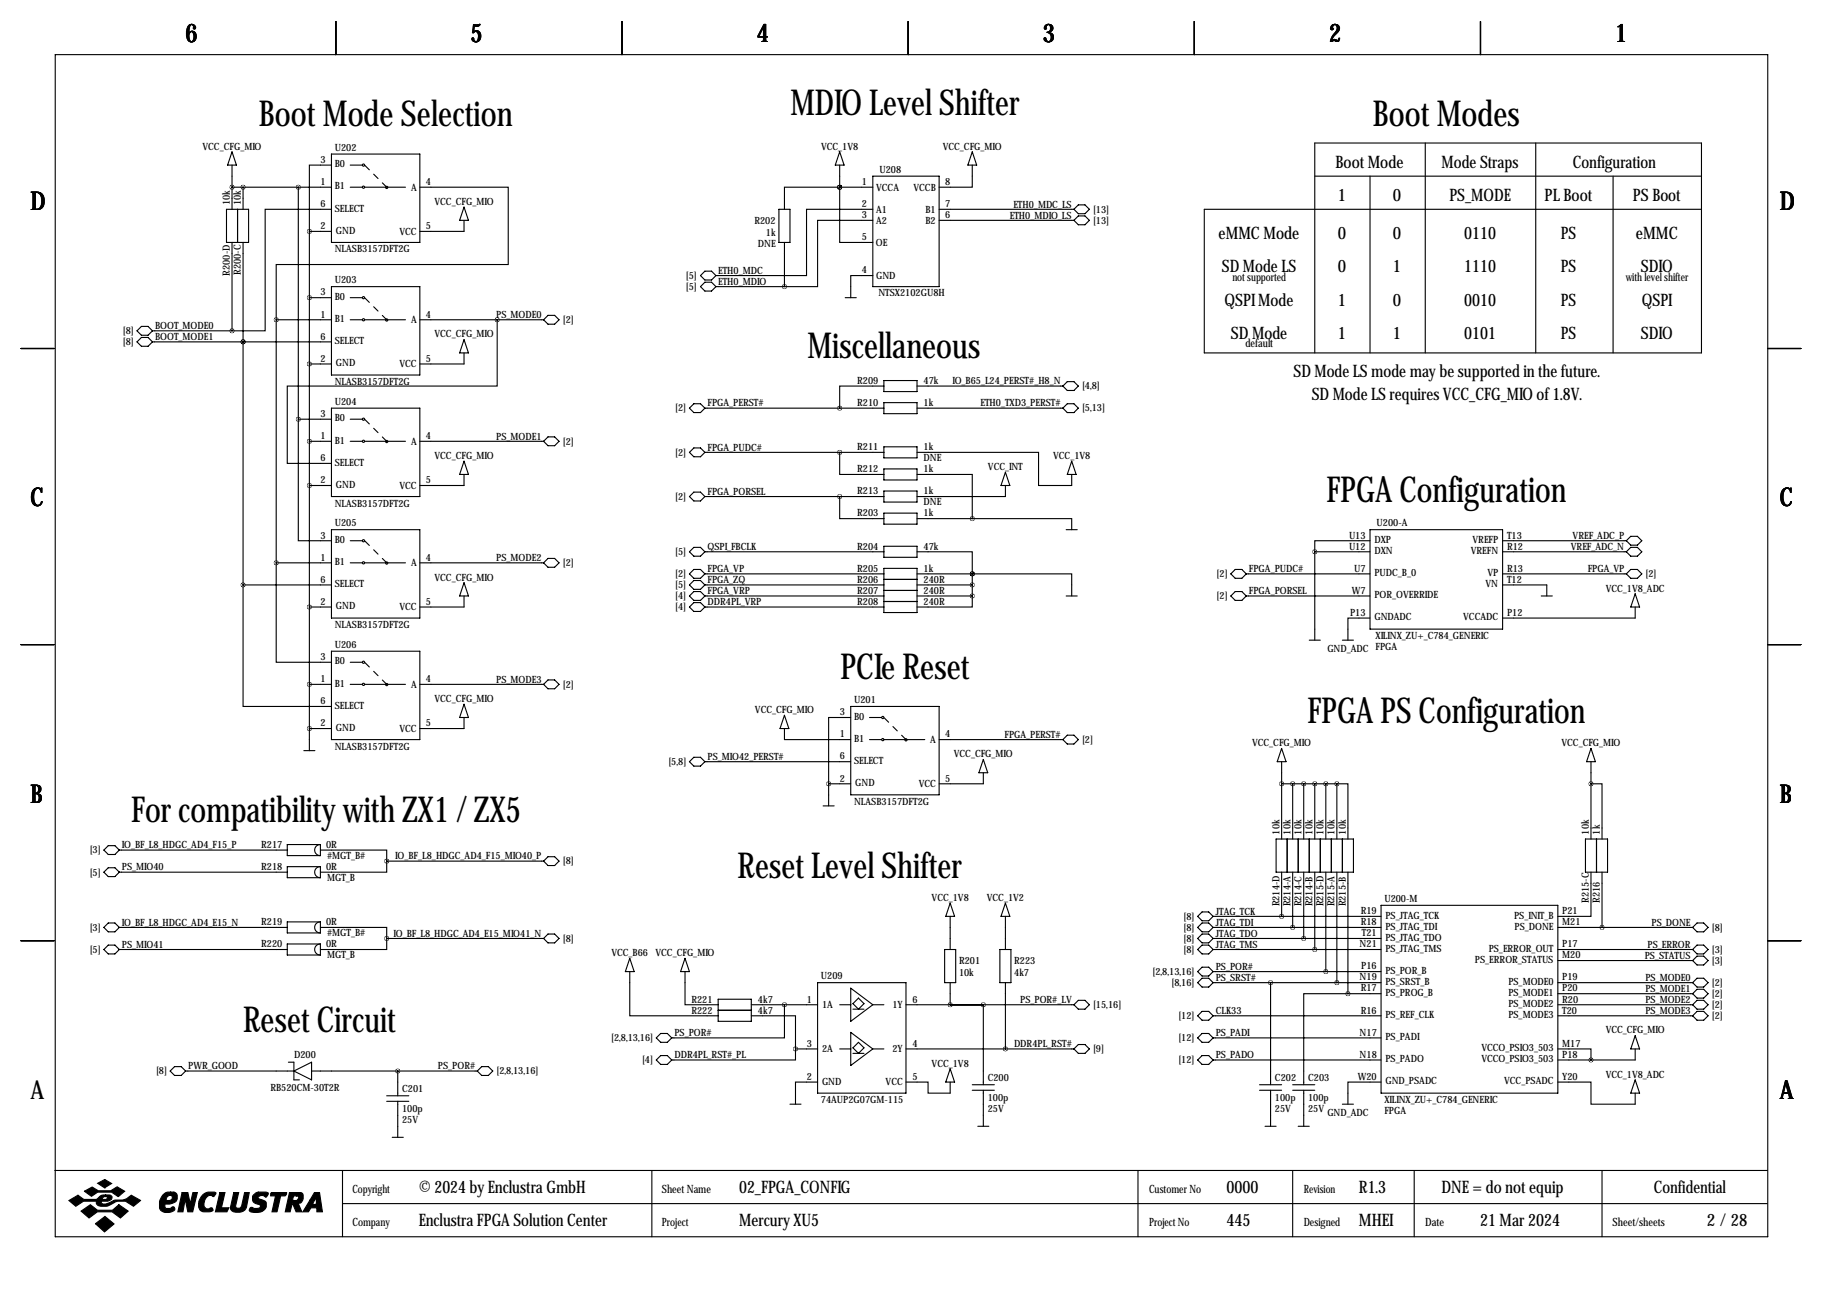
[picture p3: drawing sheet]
<svg xmlns="http://www.w3.org/2000/svg" width="419mm" height="297mm" viewBox="0 0 419 297" stroke-linecap="round" stroke-linejoin="round" font-family="sans-serif">
<g fill="none" stroke="#000" stroke-width=".25">
<path d="M12.7 12.6h393.7v271.7h-393.7zM77.2 4.9v7.7M143 4.9v7.7M208.8 4.9v7.7M274.6 4.9v7.7M340.4 4.9v7.7M53.3 34.9l1.1 3.1h-2.1zM53.3 38v10.1M76.2 38h-5.1v15.2M76.2 35.4h20.3v20.3h-20.3zM80.5 38h2.8M193 34.9l1.1 3.1h-2.1z"/>
<path d="M193 38v5M223.5 38v5h-7.6M223.5 34.9l1 3.1h-2zM327.7 32.9v48.2M353.1 32.9v48.2M52.1 48.1h5v7.6h-5zM53.3 43h22.9M53.3 55.7v20.4M54.6 48.1v7.6M55.9 43v5.1M55.9 55.7v78.8M68.6 43v53.4"/>
<path d="M71.1 53.2h5.1M71.1 53.2v119.4M76.2 48.1h-15.2v28h-7.7M80.5 43h2.8M83.8 43h9.4M96.5 43h20.3v17.8h-53.3v12.7M106.7 50.7v2.5h-10.2M106.7 47.6l1 3.1h-2zM179.1 48.1h2.5v7.6h-2.5zM180.3 55.7v10.2M193 43v12.7h7.7M193 43h-12.7v5.1"/>
<path d="M193 43h.1M193 43h7.7M200.7 50.7h-12.7v15.2h-7.7M200.7 48.1h-15.3v15.3h-20.8M200.7 40.5h15.2v25.4h-15.2zM215.9 48.1h31M215.9 50.7h31M247.9 49.6h1.5l1 1.1-1 1h-1.5l-1-1zM247.9 47.1h1.5l1 1-1 1h-1.5l-1-1zM302.3 40.5h88.9M315 40.5v40.6M370.8 40.5v40.6"/>
<path d="M391.2 48.1h-114.3v33h114.3v-48.2h-88.9v48.2M31.5 76.1l1-1.1h1.5l1.1 1.1-1.1 1h-1.5zM31.5 78.6l1-1h1.5l1.1 1-1.1 1h-1.5zM35.1 78.6h41.1M35.1 76.1h18.2M55.9 78.6h.1M63.5 73.5h12.7M63.5 73.5v55.9M71.1 68.4h5.1M76.2 65.9h20.3v20.3h-20.3zM80.5 73.5h2.8M80.5 68.4h2.8"/>
<path d="M83.8 73.5h9.4M96.5 73.5h28.5M106.7 78.1l1 3h-2zM114.3 73.5v15.3h-48.3v17.7h10.2M126 72.5h1.5l1 1-1 1h-1.5l-1-1zM162.1 62.3h1.5l1 1.1-1 1h-1.5l-1.1-1zM162.1 64.9h1.5l1 1-1 1h-1.5l-1.1-1zM164.6 65.9h15.7M194.3 68.4h2.5M200.7 63.4h-5.1v5M4.8 80.1h7.6M68.6 96.4v27.9h7.6"/>
<path d="M68.6 96.4h7.6M71.1 83.7h5.1M76.2 93.8h20.3v20.4h-20.3zM80.5 96.4h2.8M106.7 81.1v2.6h-10.2M158.5 93.8l1-1h1.5l1.1 1-1.1 1.1h-1.5zM162.1 93.8h41.1M203.2 88.8h-10.2v5M203.2 87.5h7.6v2.5h-7.6zM203.2 92.6h7.6v2.5h-7.6zM210.8 93.8h33.5M210.8 88.8h33.5"/>
<path d="M245.4 92.8h1.5l1 1-1 1.1h-1.5l-1.1-1.1zM245.4 87.7h1.5l1 1.1-1 1h-1.5l-1.1-1zM406.4 80.1h7.6M71.1 101.5h5.1M71.1 111.6h5.1M80.5 101.5h2.8M83.8 101.5h9.4M96.5 101.5h28.5M106.7 109.1v2.5h-10.2M106.7 106l1 3.1h-2zM126 100.4h1.5l1 1.1-1 1h-1.5l-1-1zM158.5 114.2l1-1.1h1.5l1.1 1.1-1.1 1h-1.5z"/>
<path d="M159.5 103h1.5l1.1 1-1.1 1h-1.5l-1-1zM162.1 114.2h41.1M162.1 104h41.1M193 104v5.1h10.2M193 114.2v5h10.2M203.2 102.7h7.6v2.6h-7.6zM203.2 107.8h7.6v2.5h-7.6zM203.2 112.9h7.6v2.5h-7.6zM203.2 118h7.6v2.5h-7.6zM210.8 109.1h12.7v10.1M210.8 104h28v7.6h7.6v-2.5M210.8 119.2h35.6v2.6"/>
<path d="M231.1 111.6v2.6h-20.3M231.1 108.6l1.1 3h-2.1zM246.4 106l1 3.1h-2zM55.9 134.5v27.9h20.3M55.9 134.5h20.3M63.5 129.4v22.9h12.7M63.5 129.4h12.7M71.1 139.6h5.1M76.2 121.8h20.3v20.3h-20.3zM80.5 129.4h2.8M80.5 124.3h2.8M83.8 129.4h9.4"/>
<path d="M96.5 129.4h28.5M106.7 137v2.6h-10.2M106.7 134l1 3h-2zM125 129.4l1-1h1.5l1 1-1 1h-1.5zM158.5 131.9l1-1h1.5l1.1 1-1.1 1.1h-1.5zM158.5 137l1-1h1.5l1.1 1-1.1 1h-1.5zM158.5 126.9l1-1.1h1.5l1.1 1.1-1.1 1h-1.5zM158.5 134.5l1-1h1.5l1.1 1-1.1 1h-1.5zM158.5 139.6l1-1.1h1.5l1.1 1.1-1.1 1h-1.5zM162.1 134.5h41.1M162.1 139.6h41.1M162.1 137h41.1"/>
<path d="M162.1 131.9h41.1M162.1 126.9h41.1M203.2 125.6h7.6v2.5h-7.6zM203.2 130.7h7.6v10.1h-7.6zM203.2 135.7h7.6M203.2 138.3h7.6M203.2 133.2h7.6M210.8 126.9h12.7v5M210.8 134.5h12.7M210.8 137h12.7M210.8 131.9h12.7M223.5 131.9h22.9v5.1"/>
<path d="M223.5 131.9h.1M223.5 137v2.6h-12.7M223.5 131.9v5.1M245.1 121.8h2.5M245.1 137h2.5M283 131.9l1-1h1.5l1 1-1 1.1h-1.5zM283 137l1-1h1.5l1 1-1 1h-1.5zM286.5 137h28.5M286.5 131.9h28.5M302.3 126.9v20.3M302.3 126.9h12.7M315 124.3h-12.7v2.6"/>
<path d="M315 121.8h30.4v22.8h-30.4zM345.4 124.3h28.5M345.4 134.5h10.2v2.5M345.4 131.9h28.5M345.4 126.9h28.5M354.3 137h2.6M373.9 131.9l1-1h1.5l1 1-1 1.1h-1.5zM374.9 123.3h1.5l1 1-1 1h-1.5l-1-1zM374.9 125.8h1.5l1 1.1-1 1h-1.5l-1-1zM375.9 139.6v2.5h-30.5M375.9 136.5l1 3.1h-2zM4.8 148.2h7.6"/>
<path d="M71.1 157.3h5.1M76.2 149.7h20.3v20.3h-20.3zM80.5 157.3h2.8M80.5 152.3h2.8M83.8 157.3h9.4M96.5 157.3h28.5M126 156.3h1.5l1 1-1 1.1h-1.5l-1-1.1zM301 147.2h2.5M308.6 147.2h2.5M315 142.1h-5.1v5.1M406.4 148.2h7.6M69.8 172.6h2.6"/>
<path d="M71.1 167.5h5.1M106.7 165v2.5h-10.2M106.7 161.9l1 3.1h-2zM158.5 175.1l1-1h1.5l1.1 1-1.1 1h-1.5zM162.1 175.1h33.5M180.3 167.5v2.5h15.3M180.3 164.5l1.1 3h-2.1zM195.6 165h-5.1v15.2M195.6 162.4h20.3v20.3h-20.3zM199.9 170h2.8M199.9 165h2.8M203.2 170h9.4"/>
<path d="M215.9 170h28.4M226.1 177.7v2.5h-10.2M226.1 174.6l1 3.1h-2.1zM245.4 169h1.5l1 1-1 1.1h-1.5l-1.1-1.1zM294.6 175.1v17.8M294.6 172.1l1.1 3h-2.1zM365.8 175.1v17.8M365.8 172.1l1 3h-2.1zM24.9 199.5h1.5l1 1-1 1h-1.5l-1-1zM24.9 194.4h1.5l1 1-1 1.1h-1.5l-1-1.1zM27.4 195.4h38.6M73.7 199.2a1.27 1.27 0 0 0-1.4 1.3 1.27 1.27 0 0 0 1.4 1.3"/>
<path d="M73.7 194.2a1.27 1.27 0 0 0-1.4 1.2 1.27 1.27 0 0 0 1.4 1.3M73.7 195.4h15.2v2.6M73.7 194.2h-7.7v2.5h7.7M73.7 199.2h-7.7v2.6h7.7M73.7 194.2v2.5M73.7 199.2v2.6M88.9 198v2.5h-15.2M88.9 198h36.1M126 197h1.5l1 1-1 1h-1.5l-1-1zM189.2 185.3h2.6M190.5 180.2h5.1M190.5 180.2v5.1"/>
<path d="M293.4 192.9h17.7v7.6h-17.7zM294.6 180.2h12.7M295.9 192.9v7.6M297.2 180.2v12.7M298.4 192.9v7.6M299.7 180.2v12.7M301 192.9v7.6M302.3 180.2v12.7M303.5 192.9v7.6M304.8 180.2v12.7M306.1 192.9v7.6M307.3 180.2h2.6v12.7"/>
<path d="M307.3 180.2v12.7M308.6 192.9v7.6M364.5 192.9h5.1v7.6h-5.1zM365.8 180.2h2.5v12.7M367 192.9v7.6M4.8 216.3h7.6M23.9 213.2l1-1h1.5l1 1-1 1h-1.5zM24.9 217.3h1.5l1 1-1 1h-1.5l-1-1zM27.4 200.5h38.6M27.4 213.2h38.6M27.4 218.3h38.6M73.7 217a1.27 1.27 0 0 0-1.4 1.3 1.27 1.27 0 0 0 1.4 1.3"/>
<path d="M73.7 211.9a1.27 1.27 0 0 0-1.4 1.3 1.27 1.27 0 0 0 1.4 1.3M73.7 213.2h15.2v2.6M73.7 211.9h-7.7v2.6h7.7M73.7 217h-7.7v2.6h7.7M73.7 211.9v2.6M73.7 217v2.6M88.9 215.8v2.5h-15.2M88.9 215.8h36.1M125 215.8l1-1.1h1.5l1 1.1-1 1h-1.5zM217.2 218.3h2.5v7.6h-2.5zM218.4 207.6l1.1 3.1h-2.1zM218.4 210.7v7.6"/>
<path d="M229.9 218.3h2.5v7.6h-2.5zM231.1 207.6l1.1 3.1h-2.1zM231.1 210.7v7.6M275.3 210.7l1.1-1h1.5l1 1-1 1h-1.5zM275.3 213.2l1.1-1h1.5l1 1-1 1h-1.5zM275.3 215.8l1.1-1.1h1.5l1 1.1-1 1h-1.5zM275.3 218.3l1.1-1h1.5l1 1-1 1h-1.5zM278.9 210.7h38.6M278.9 213.2h38.6M278.9 215.8h38.6M278.9 218.3h38.6M294.6 200.5v10.2"/>
<path d="M297.2 200.5v12.7M299.7 200.5v15.3M302.3 200.5v17.8M304.8 200.5v22.9M307.3 200.5v25.4M309.9 200.5v28M317.5 208.1h40.6v43.2h-40.6zM358.1 213.2h31M358.1 218.3h31M365.8 200.5v10.2h-7.7M368.3 200.5v12.7M389.1 213.2l1-1h1.6l1 1-1 1h-1.6z"/>
<path d="M389.1 218.3l1-1h1.6l1 1-1 1h-1.6zM390.1 219.8h1.6l1 1-1 1.1h-1.6l-1-1.1zM406.4 216.3h7.6M144.8 223.4v10.1h20.3M144.8 220.3l1 3.1h-2zM150.9 238.6l1-1h1.5l1 1-1 1h-1.5zM157.5 223.4v7.6h7.6M157.5 220.3l1 3.1h-2zM165.1 229.7h7.6v5.1h-7.6zM165.1 232.3h7.6M172.7 233.5h10.2v7.7M172.7 231h15.3"/>
<path d="M180.3 231v7.6h-25.9M188 225.9h20.3v25.4h-20.3zM193 231h2.6M195.6 227.2l5.1 3.8-5.1 3.8zM195.6 237.3l5.1 3.9-5.1 3.8zM196.1 232h2.5M197.4 239.6l1.2 1.3-1.2 1.3-1.3-1.3zM197.4 229.5l1.2 1.2-1.2 1.3-1.3-1.3zM200.7 231h2.5M208.3 231h38.6M218.4 225.9v5.1M226.1 231v18.4"/>
<path d="M231.1 225.9v15.3M247.9 230h1.5l1 1-1 1h-1.5l-1-1zM275.3 223.4l1.1-1h1.5l1 1-1 1h-1.5zM275.3 225.9l1.1-1h1.5l1 1-1 1h-1.5zM275.3 233.5l1.1-1h1.5l1 1-1 1.1h-1.5zM275.3 238.6l1.1-1h1.5l1 1-1 1h-1.5zM278.9 223.4h38.6M278.9 225.9h38.6M278.9 233.5h38.6M278.9 238.6h38.6M292.1 225.9v23.5M309.9 228.5h-10.2v20.9"/>
<path d="M309.9 228.5h7.6M358.1 225.9h31M358.1 228.5h31M358.1 233.5h31M358.1 220.8h31M358.1 231h31M375.9 238.1l1 3.1h-2zM389.1 225.9l1-1h1.6l1 1-1 1h-1.6zM389.1 233.5l1-1h1.6l1 1-1 1.1h-1.6zM390.1 230h1.6l1 1-1 1h-1.6l-1-1zM390.1 227.4h1.6l1 1.1-1 1h-1.6l-1-1zM39.1 246.2l1-1h1.6l1 1-1 1.1h-1.6z"/>
<path d="M42.7 246.2h24.9M66.3 244.2h1.3v4.1h1.2M67.6 246.2l4-2v4.1zM71.6 246.2h38.1M88.9 251.9h5.1M88.9 253.2h5.1M91.4 246.2v5.7M91.4 253.2v8.3M110.7 245.2h1.6l1 1-1 1.1h-1.6l-1-1.1zM150.9 243.7l1-1h1.5l1 1-1 1h-1.5zM181.6 253.9h2.5M182.9 241.2v2.5h-28.5"/>
<path d="M182.9 241.2h5.1M188 248.8h-5.1v5.1M193 241.2h2.6M196.1 242.2h2.5M200.7 241.2h2.5M208.3 248.8h5.1v2.5h5v-2.5M208.3 241.2h38.6M218.4 245.7l1.1 3.1h-2.1zM223.5 249.4h5.1M223.5 250.7h5.1M224.8 258.9h2.5M226.1 250.7v8.2"/>
<path d="M247.9 240.1h1.5l1 1.1-1 1h-1.5l-1-1zM275.3 243.7l1.1-1h1.5l1 1-1 1h-1.5zM278.9 243.7h38.6M289.6 249.4h5M289.6 250.7h5M290.8 258.9h2.6M292.1 250.7v8.2M297.2 249.4h5.1M297.2 250.7h5.1M298.4 258.9h2.6M299.7 250.7v8.2M308.6 253.9h2.5"/>
<path d="M317.5 248.8h-7.6v5.1M358.1 248.8h7.7v5.1h10.1v-2.6M358.1 241.2h7.7v2.5M375.9 248.3l1 3h-2zM375.9 241.2v2.5h-17.8M12.6 269.1h393.7M78.7 269.1v15.2M78.7 276.7h327.6M90.2 261.5h2.5M149.9 269.1v15.2M261.6 269.1v15.2M297.2 269.1v15.2"/>
<path d="M325.1 269.1v15.2M368.3 269.1v15.2"/>
<circle cx="83.6" cy="38" r=".25"/>
<circle cx="83.6" cy="43" r=".25"/>
<circle cx="88.9" cy="43.1" r=".25"/>
<circle cx="83.6" cy="73.5" r=".25"/>
<circle cx="83.6" cy="68.4" r=".25"/>
<circle cx="88.9" cy="73.6" r=".25"/>
<circle cx="83.6" cy="96.4" r=".25"/>
<circle cx="83.6" cy="101.5" r=".25"/>
<circle cx="88.9" cy="101.5" r=".25"/>
<circle cx="83.6" cy="129.4" r=".25"/>
<circle cx="83.6" cy="124.3" r=".25"/>
<circle cx="88.9" cy="129.4" r=".25"/>
<circle cx="83.6" cy="157.3" r=".25"/>
<circle cx="83.6" cy="152.3" r=".25"/>
<circle cx="88.9" cy="157.4" r=".25"/>
<circle cx="202.9" cy="170" r=".25"/>
<circle cx="202.9" cy="165" r=".25"/>
<circle cx="208.3" cy="170.1" r=".25"/>
</g>
<g fill="#000" stroke="#000" stroke-width=".25">
<path d="M15.8 276l2.1-1.2 1.4 1h2.8l.3-.2a1.77 1.77 0 0 1 1.9-.9v.4l-.6 .2-.2 .5h.9l.3-.6-.4-.1v-.4h.9a.59 .59 0 0 1 .6 .7l-.2 .4-.8 .4h-1.4l-.1 .1 .1 .4a3.2 3.2 0 0 0 2.7-.7l.3-.1a4 4 0 0 0 3.8-1.1l2.1 1.2-1.6 1.3a4 4 0 0 0-5.5-.2 2.66 2.66 0 0 1-2.9-.2l-.1-.7h-3l-1.8 1.1zM19.4 273.9l1.8-1 1.4 .9h2.9l1.4-.9 1.8 1-1.5 1.2-1.5-1h-3.2l-1.5 .9zM22.5 272l1.6-.8 1.6 .9-1.6 1zM18.6 278.4l2.2-1.4 1.6 1.2h3.5l1.4-1.2 2.2 1.4-1.8 1.6-1.9-1.4h-3.4l-1.9 1.4zM37.4 274.7a1.75 1.75 0 0 1 1.8-.6v.7a.82 .82 0 0 0-.8 1.2h.6a.6 .6 0 0 0 .6-.5 .6 .6 0 0 0-.4-.7v-.7h.8l.5 .3a1.61 1.61 0 0 1 0 1.7 1.61 1.61 0 0 1-1.5 .7h-1v.9l.2 .1h.9l.7-.4 .4 .4a1.06 1.06 0 0 1-1.3 1 1.82 1.82 0 0 1-2.2-1.1 3.5 3.5 0 0 1 .7-3zM41.9 274.2h1.3l.5 2.6 .6-2.6h1.1l-1.1 4.4h-1.1l-.6-2.9-.5 2.9h-1.2zM46.7 274.6a2.78 2.78 0 0 1 2.9-.4l-.4 .9a1.32 1.32 0 0 0-2.1 .8l-.2 .8a.98 .98 0 0 0 1.1 1.2 .55 .55 0 0 1 .6-.2 .55 .55 0 0 1 .4 .6l-.7 .3-1.8-.1a1.79 1.79 0 0 1-.8-2.3zM50.5 274.2h1.2l-.8 3.5h1.7l-.4 .9h-2.7zM53.7 274.2h1.2l-.7 3.1a.73 .73 0 0 0 .7 .5 .73 .73 0 0 0 .7-.6l.6-3h1.1l-.7 3.4a2.28 2.28 0 0 1-3.6 .4v-.4zM58.3 274.7l.8-.6h2.1l.5 .2v.2l-.6 .7a.96 .96 0 0 0-1-.4 .96 .96 0 0 0-.8 .6l1.7 .8a1.71 1.71 0 0 1-.1 1.8 1.71 1.71 0 0 1-1.7 .8l-1.4-.2a.51 .51 0 0 1-.4-.7 .51 .51 0 0 1 .8-.2l1 .1a.52 .52 0 0 0 .6-.2 .52 .52 0 0 0-.2-.7 1.39 1.39 0 0 1-1.4-.6 1.39 1.39 0 0 1 .1-1.6zM62.2 274.4l.2-.2h3.5l-.1 .4-.3 .3h-1l-.8 3.7h-1.2l.8-3.7h-1.1zM66.5 274.2h1.7v.7h-.7l-.2 1.1h.9l.3-.3a.44 .44 0 0 0 .1-.5 .44 .44 0 0 0-.4-.3v-.7h1l.3 .2 .2 .3v.9a1.03 1.03 0 0 1-1.2 1l.9 2h-1.3l-.8-1.8h-.1l-.5 1.8h-1.1z"/>
<path d="M72.3 274.2h1.2l.6 4.4h-1.3v-.9h-1.3l-.6 .9h-1.3l1.7-2.7h1l-.4 .8 .2 .2h.4l.2-.2v-1.5l-.4 .7h-1zM21.9 281.3l2.2-1.6 2.1 1.7-2.2 1.8z"/>
</g>
<path d="M88.9 43l-5.1-5M88.9 73.5l-5.1-5.1M88.9 101.5l-5.1-5.1M88.9 129.4l-5.1-5.1M88.9 157.3l-5.1-5M208.3 170l-5.1-5" fill="none" stroke="#000" stroke-width=".25" stroke-dasharray="1.4 1.4"/>
<path d="M71.1 111.6a.05 .05 0 0 0 .1 0 .05 .05 0 0 0-.1 0zM55.8 43a.05 .05 0 0 0 .1 0 .05 .05 0 0 0-.1 0zM53.3 43a.05 .05 0 0 0 .1 0 .05 .05 0 0 0-.1 0zM71.1 139.6a.05 .05 0 0 0 .1 0 .05 .05 0 0 0-.1 0zM71.1 83.7a.05 .05 0 0 0 .1 0 .05 .05 0 0 0-.1 0zM55.8 78.6a.05 .05 0 0 0 .1 0 .05 .05 0 0 0-.1 0zM55.8 78.6a.05 .05 0 0 0 .1 0 .05 .05 0 0 0-.1 0zM302.2 126.9a.05 .05 0 0 0 .1 0 .05 .05 0 0 0-.1 0zM307.3 225.9a.05 .05 0 0 0 .1 0 .05 .05 0 0 0-.1 0zM309.8 228.5a.05 .05 0 0 0 .1 0 .05 .05 0 0 0-.1 0zM365.7 243.7a.05 .05 0 0 0 .1 0 .05 .05 0 0 0-.1 0zM307.3 180.2a.05 .05 0 0 0 .1 0 .05 .05 0 0 0-.1 0zM365.7 180.2a.05 .05 0 0 0 .1 0 .05 .05 0 0 0-.1 0zM193 104a.05 .05 0 0 0 .1 0 .05 .05 0 0 0-.1 0zM193 114.2a.05 .05 0 0 0 .1 0 .05 .05 0 0 0-.1 0zM223.5 119.2a.05 .05 0 0 0 .1 0 .05 .05 0 0 0-.1 0zM53.3 76.1a.05 .05 0 0 0 .1 0 .05 .05 0 0 0-.1 0zM55.8 134.5a.05 .05 0 0 0 .1 0 .05 .05 0 0 0-.1 0zM294.6 210.7a.05 .05 0 0 0 .1 0 .05 .05 0 0 0-.1 0zM297.1 213.2a.05 .05 0 0 0 .1 0 .05 .05 0 0 0-.1 0zM302.2 218.3a.05 .05 0 0 0 .1 0 .05 .05 0 0 0-.1 0zM294.6 180.2a.05 .05 0 0 0 .1 0 .05 .05 0 0 0-.1 0zM297.1 180.2a.05 .05 0 0 0 .1 0 .05 .05 0 0 0-.1 0zM302.2 180.2a.05 .05 0 0 0 .1 0 .05 .05 0 0 0-.1 0zM299.7 180.2a.05 .05 0 0 0 .1 0 .05 .05 0 0 0-.1 0zM299.7 215.8a.05 .05 0 0 0 .1 0 .05 .05 0 0 0-.1 0zM223.5 134.5a.05 .05 0 0 0 .1 0 .05 .05 0 0 0-.1 0zM223.5 131.9a.05 .05 0 0 0 .1 0 .05 .05 0 0 0-.1 0zM193 93.8a.05 .05 0 0 0 .1 0 .05 .05 0 0 0-.1 0zM71.1 167.5a.05 .05 0 0 0 .1 0 .05 .05 0 0 0-.1 0zM91.4 246.2a.05 .05 0 0 0 .1 0 .05 .05 0 0 0-.1 0zM223.5 137a.05 .05 0 0 0 .1 0 .05 .05 0 0 0-.1 0zM223.5 131.9a.05 .05 0 0 0 .1 0 .05 .05 0 0 0-.1 0zM193 43a.05 .05 0 0 0 .1 0 .05 .05 0 0 0-.1 0zM180.3 65.9a.05 .05 0 0 0 .1 0 .05 .05 0 0 0-.1 0zM193 43a.05 .05 0 0 0 .1 0 .05 .05 0 0 0-.1 0zM182.8 241.2a.05 .05 0 0 0 .1 0 .05 .05 0 0 0-.1 0zM218.4 231a.05 .05 0 0 0 .1 0 .05 .05 0 0 0-.1 0zM226 231a.05 .05 0 0 0 .1 0 .05 .05 0 0 0-.1 0zM180.3 231a.05 .05 0 0 0 .1 0 .05 .05 0 0 0-.1 0zM231.1 241.2a.05 .05 0 0 0 .1 0 .05 .05 0 0 0-.1 0zM68.5 43a.05 .05 0 0 0 .1 0 .05 .05 0 0 0-.1 0zM71.1 53.2a.05 .05 0 0 0 .1 0 .05 .05 0 0 0-.1 0zM71.1 68.4a.05 .05 0 0 0 .1 0 .05 .05 0 0 0-.1 0zM71.1 101.5a.05 .05 0 0 0 .1 0 .05 .05 0 0 0-.1 0zM71.1 157.3a.05 .05 0 0 0 .1 0 .05 .05 0 0 0-.1 0zM68.5 96.4a.05 .05 0 0 0 .1 0 .05 .05 0 0 0-.1 0z" fill="#000" stroke="#000" stroke-width="1"/>
<g font-size="8.2">
<text x="59.5" y="29.1">Boot Mode Selection</text>
<text x="181.7" y="26.5">MDIO Level Shifter</text>
<text x="315.6" y="29.1">Boot Modes</text>
<text x="185.7" y="82.4">Miscellaneous</text>
<text x="305" y="115.4">FPGA Configuration</text>
<text x="193.2" y="156.1">PCIe Reset</text>
<text x="300.6" y="166.2">FPGA PS Configuration</text>
<text x="30.1" y="189.1">For compatibility with ZX1 / ZX5</text>
<text x="169.6" y="201.8">Reset Level Shifter</text>
<text x="55.9" y="237.3">Reset Circuit</text>
</g>
<g font-size="5.9">
<text x="42.7" y="9.8">6</text>
<text x="108.2" y="9.8">5</text>
<text x="174" y="9.8">4</text>
<text x="239.8" y="9.8">3</text>
<text x="305.6" y="9.8">2</text>
<text x="371.3" y="9.8">1</text>
<text x="7" y="48.4">D</text>
<text x="409.2" y="48.4">D</text>
<text x="7" y="116.4">C</text>
<text x="409.2" y="116.4">C</text>
<text x="7" y="184.5">B</text>
<text x="409.2" y="184.5">B</text>
<text x="7" y="252.6">A</text>
<text x="409.2" y="252.6">A</text>
</g>
<g font-size="4">
<text x="307" y="38.5">Boot Mode</text>
<text x="331.4" y="38.5">Mode Straps</text>
<text x="361.6" y="38.5">Configuration</text>
<text x="307.5" y="46.1">1</text>
<text x="320.2" y="46.1">0</text>
<text x="333.2" y="46.1">PS_MODE</text>
<text x="355.1" y="46.1">PL Boot</text>
<text x="375.4" y="46.1">PS Boot</text>
<text x="280.2" y="55">eMMC Mode</text>
<text x="307.5" y="55">0</text>
<text x="320.2" y="55">0</text>
<text x="336.6" y="55">0110</text>
<text x="358.8" y="55">PS</text>
<text x="376.1" y="55">eMMC</text>
<text x="280.9" y="62.6">SD Mode LS</text>
<text x="307.5" y="62.6">0</text>
<text x="320.2" y="62.6">1</text>
<text x="336.6" y="62.6">1110</text>
<text x="358.8" y="62.6">PS</text>
<text x="377.2" y="62.6">SDIO</text>
<text x="281.5" y="70.3">QSPI Mode</text>
<text x="307.5" y="70.3">1</text>
<text x="320.2" y="70.3">0</text>
<text x="336.6" y="70.3">0010</text>
<text x="358.8" y="70.3">PS</text>
<text x="377.4" y="70.3">QSPI</text>
<text x="283" y="77.9">SD Mode</text>
<text x="307.5" y="77.9">1</text>
<text x="320.2" y="77.9">1</text>
<text x="336.6" y="77.9">0101</text>
<text x="358.8" y="77.9">PS</text>
<text x="377.2" y="77.9">SDIO</text>
<text x="297.4" y="86.8">SD Mode LS mode may be supported in the future.</text>
<text x="301.5" y="91.9">SD Mode LS requires VCC_CFG_MIO of 1.8V.</text>
<text x="96.3" y="274.2">© 2024 by Enclustra GmbH</text>
<text x="169.9" y="274.2">02_FPGA_CONFIG</text>
<text x="281.9" y="274.2">0000</text>
<text x="312.4" y="274.2">R1.3</text>
<text x="331.4" y="274.2">DNE = do not equip</text>
<text x="380.2" y="274.2">Confidential</text>
<text x="96.3" y="281.8">Enclustra FPGA Solution Center</text>
<text x="169.9" y="281.8">Mercury XU5</text>
<text x="281.9" y="281.8">445</text>
<text x="312.4" y="281.8">MHEI</text>
<text x="340.3" y="281.8">21 Mar 2024</text>
<text x="392.4" y="281.8">2 / 28</text>
</g>
<g font-size="2.6">
<text x="283.3" y="64.5">not supported</text>
<text x="373.7" y="64.5">with level shifter</text>
<text x="286.3" y="79.8">default</text>
<text x="81" y="274.2">Copyright</text>
<text x="152.1" y="274.2">Sheet Name</text>
<text x="264.2" y="274.2">Customer No</text>
<text x="299.7" y="274.2">Revision</text>
<text x="81" y="281.8">Company</text>
<text x="152.1" y="281.8">Project</text>
<text x="264.2" y="281.8">Project No</text>
<text x="299.7" y="281.8">Designed</text>
<text x="327.7" y="281.8">Date</text>
<text x="370.7" y="281.8">Sheet/sheets</text>
</g>
<g font-size="2.3">
<text x="46.6" y="34.4">VCC_CFG_MIO</text>
<text x="77" y="34.7">U202</text>
<text x="188.8" y="34.4">VCC_1V8</text>
<text x="216.7" y="34.4">VCC_CFG_MIO</text>
<text x="73.7" y="37.5">3</text>
<text x="77" y="38.5">B0</text>
<text x="202.2" y="39.7">U208</text>
<text x="52.8" y="47.1" transform="rotate(-90 52.8 47.1)">10k</text>
<text x="55.4" y="47.1" transform="rotate(-90 55.4 47.1)">10k</text>
<text x="73.7" y="42.5">1</text>
<text x="73.7" y="47.6">6</text>
<text x="77" y="43.6">B1</text>
<text x="94.5" y="43.8">A</text>
<text x="97.9" y="42.5">4</text>
<text x="99.9" y="47.1">VCC_CFG_MIO</text>
<text x="198.1" y="42.5">1</text>
<text x="198.1" y="47.6">2</text>
<text x="201.4" y="43.8">VCCA</text>
<text x="210" y="43.8">VCCB</text>
<text x="217.3" y="42.5">8</text>
<text x="217.3" y="47.6">7</text>
<text x="233" y="47.7">ETH0_MDC_LS</text>
<text x="73.7" y="52.7">2</text>
<text x="77" y="48.6">SELECT</text>
<text x="77.2" y="53.7">GND</text>
<text x="91.8" y="54">VCC</text>
<text x="97.9" y="52.7">5</text>
<text x="173.4" y="51.4">R202</text>
<text x="198.1" y="50.2">3</text>
<text x="201.4" y="48.9">A1</text>
<text x="201.4" y="51.4">A2</text>
<text x="212.8" y="49">B1</text>
<text x="212.8" y="51.5">B2</text>
<text x="217.3" y="50.2">6</text>
<text x="232.2" y="50.3">ETH0_MDIO_LS</text>
<text x="251.3" y="51.4">[13]</text>
<text x="251.3" y="48.9">[13]</text>
<text x="77" y="58">NLASB3157DFT2G</text>
<text x="174.2" y="56.8">DNE</text>
<text x="176.1" y="54.2">1k</text>
<text x="198.1" y="55.2">5</text>
<text x="201.4" y="56.6">OE</text>
<text x="52.8" y="63.4" transform="rotate(-90 52.8 63.4)">R200-D</text>
<text x="55.4" y="63.2" transform="rotate(-90 55.4 63.2)">R200-C</text>
<text x="77" y="65.1">U203</text>
<text x="157.7" y="64.1">[5]</text>
<text x="165.1" y="63">ETH0_MDC</text>
<text x="165.1" y="65.5">ETH0_MDIO</text>
<text x="198.1" y="62.9">4</text>
<text x="201.4" y="64.1">GND</text>
<text x="73.7" y="67.9">3</text>
<text x="77" y="69">B0</text>
<text x="157.7" y="66.7">[5]</text>
<text x="201.9" y="67.9">NTSX2102GU8H</text>
<text x="28.2" y="76.8">[8]</text>
<text x="35.7" y="75.7">BOOT_MODE0</text>
<text x="73.7" y="73">1</text>
<text x="77" y="74">B1</text>
<text x="94.5" y="74.3">A</text>
<text x="97.9" y="73">4</text>
<text x="99.9" y="77.6">VCC_CFG_MIO</text>
<text x="114.1" y="73.1">PS_MODE0</text>
<text x="129.4" y="74.3">[2]</text>
<text x="28.2" y="79.4">[8]</text>
<text x="35.7" y="78.2">BOOT_MODE1</text>
<text x="73.7" y="78.1">6</text>
<text x="73.7" y="83.2">2</text>
<text x="77" y="79.1">SELECT</text>
<text x="97.9" y="83.2">5</text>
<text x="77" y="88.5">NLASB3157DFT2G</text>
<text x="77.2" y="84.2">GND</text>
<text x="91.8" y="84.4">VCC</text>
<text x="197.1" y="88.3">R209</text>
<text x="212.3" y="88.3">47k</text>
<text x="218.9" y="88.4">IO_B65_L24_PERST#_H8_N</text>
<text x="248.8" y="89.5">[4,8]</text>
<text x="73.7" y="95.9">3</text>
<text x="77" y="93.1">U204</text>
<text x="155.2" y="94.6">[2]</text>
<text x="162.7" y="93.4">FPGA_PERST#</text>
<text x="197.1" y="93.3">R210</text>
<text x="212.3" y="93.3">1k</text>
<text x="225.4" y="93.4">ETH0_TXD3_PERST#</text>
<text x="248.8" y="94.6">[5,13]</text>
<text x="73.7" y="101">1</text>
<text x="77" y="96.9">B0</text>
<text x="77" y="102">B1</text>
<text x="97.9" y="101">4</text>
<text x="114.1" y="101.1">PS_MODE1</text>
<text x="73.7" y="106">6</text>
<text x="77" y="107.1">SELECT</text>
<text x="94.5" y="102.2">A</text>
<text x="99.9" y="105.5">VCC_CFG_MIO</text>
<text x="129.4" y="102.2">[2]</text>
<text x="155.2" y="104.8">[2]</text>
<text x="162.7" y="103.6">FPGA_PUDC#</text>
<text x="197.1" y="103.5">R211</text>
<text x="212.3" y="103.5">1k</text>
<text x="212.3" y="106">DNE</text>
<text x="242.1" y="105.5">VCC_1V8</text>
<text x="73.7" y="111.1">2</text>
<text x="77.2" y="112.1">GND</text>
<text x="91.8" y="112.4">VCC</text>
<text x="97.9" y="111.1">5</text>
<text x="162.7" y="113.8">FPGA_PORSEL</text>
<text x="197.1" y="113.7">R213</text>
<text x="197.1" y="108.6">R212</text>
<text x="212.3" y="113.7">1k</text>
<text x="212.3" y="108.6">1k</text>
<text x="227.1" y="108.1">VCC_INT</text>
<text x="77" y="116.5">NLASB3157DFT2G</text>
<text x="155.2" y="114.9">[2]</text>
<text x="197.1" y="118.7">R203</text>
<text x="212.3" y="118.7">1k</text>
<text x="212.3" y="116.2">DNE</text>
<text x="73.7" y="123.8">3</text>
<text x="77" y="124.8">B0</text>
<text x="77" y="121">U205</text>
<text x="310.1" y="123.8">U13</text>
<text x="316" y="124.8">DXP</text>
<text x="316.5" y="121">U200-A</text>
<text x="338.5" y="124.8">VREFP</text>
<text x="346.5" y="123.8">T13</text>
<text x="361.5" y="123.9">VREF_ADC_P</text>
<text x="73.7" y="128.9">1</text>
<text x="77" y="129.9">B1</text>
<text x="94.5" y="130.2">A</text>
<text x="97.9" y="128.9">4</text>
<text x="114.1" y="129">PS_MODE2</text>
<text x="129.4" y="130.2">[2]</text>
<text x="155.2" y="127.6">[5]</text>
<text x="162.7" y="131.5">FPGA_VP</text>
<text x="162.7" y="126.5">QSPI_FBCLK</text>
<text x="197.1" y="131.4">R205</text>
<text x="197.1" y="126.4">R204</text>
<text x="212.3" y="131.4">1k</text>
<text x="212.3" y="126.4">47k</text>
<text x="287.1" y="131.5">FPGA_PUDC#</text>
<text x="310.1" y="126.4">U12</text>
<text x="311.4" y="131.4">U7</text>
<text x="316" y="127.4">DXN</text>
<text x="338.1" y="127.4">VREFN</text>
<text x="346.5" y="126.4">R12</text>
<text x="346.5" y="131.4">R13</text>
<text x="361.1" y="126.5">VREF_ADC_N</text>
<text x="365" y="131.5">FPGA_VP</text>
<text x="73.7" y="134">6</text>
<text x="77" y="135">SELECT</text>
<text x="99.9" y="133.5">VCC_CFG_MIO</text>
<text x="155.2" y="137.8">[4]</text>
<text x="155.2" y="135.2">[5]</text>
<text x="155.2" y="132.7">[2]</text>
<text x="162.7" y="136.6">FPGA_VRP</text>
<text x="162.7" y="134.1">FPGA_ZQ</text>
<text x="197.1" y="136.5">R207</text>
<text x="197.1" y="134">R206</text>
<text x="212.3" y="136.5">240R</text>
<text x="212.3" y="134">240R</text>
<text x="279.7" y="132.7">[2]</text>
<text x="279.7" y="137.8">[2]</text>
<text x="287.1" y="136.6">FPGA_PORSEL</text>
<text x="310.8" y="136.5">W7</text>
<text x="316" y="132.5">PUDC_B_0</text>
<text x="316" y="137.5">POR_OVERRIDE</text>
<text x="341.5" y="135">VN</text>
<text x="341.9" y="132.5">VP</text>
<text x="346.5" y="134">T12</text>
<text x="369.1" y="136">VCC_1V8_ADC</text>
<text x="378.3" y="132.7">[2]</text>
<text x="73.7" y="139.1">2</text>
<text x="77.2" y="140.1">GND</text>
<text x="91.8" y="140.3">VCC</text>
<text x="97.9" y="139.1">5</text>
<text x="155.2" y="140.3">[4]</text>
<text x="162.7" y="139.2">DDR4PL_VRP</text>
<text x="197.1" y="139.1">R208</text>
<text x="212.3" y="139.1">240R</text>
<text x="310.4" y="141.6">P13</text>
<text x="316" y="142.6">GNDADC</text>
<text x="336.4" y="142.6">VCCADC</text>
<text x="346.5" y="141.6">P12</text>
<text x="77" y="144.4">NLASB3157DFT2G</text>
<text x="77" y="149">U206</text>
<text x="305.2" y="150">GND_ADC FPGA</text>
<text x="316.2" y="146.9">XILINX_ZU+_C784_GENERIC</text>
<text x="73.7" y="151.8">3</text>
<text x="77" y="152.8">B0</text>
<text x="73.7" y="156.8">1</text>
<text x="73.7" y="161.9">6</text>
<text x="77" y="157.9">B1</text>
<text x="94.5" y="158.1">A</text>
<text x="97.9" y="156.8">4</text>
<text x="99.9" y="161.4">VCC_CFG_MIO</text>
<text x="114.1" y="156.9">PS_MODE3</text>
<text x="129.4" y="158.1">[2]</text>
<text x="196.3" y="161.7">U201</text>
<text x="73.7" y="167">2</text>
<text x="77" y="162.9">SELECT</text>
<text x="97.9" y="167">5</text>
<text x="173.6" y="163.9">VCC_CFG_MIO</text>
<text x="193" y="164.5">3</text>
<text x="196.3" y="165.5">B0</text>
<text x="77" y="172.3">NLASB3157DFT2G</text>
<text x="77.2" y="168">GND</text>
<text x="91.8" y="168.3">VCC</text>
<text x="193" y="169.5">1</text>
<text x="196.3" y="170.6">B1</text>
<text x="213.9" y="170.8">A</text>
<text x="217.3" y="169.5">4</text>
<text x="230.9" y="169.6">FPGA_PERST#</text>
<text x="248.8" y="170.8">[2]</text>
<text x="287.9" y="171.6">VCC_CFG_MIO</text>
<text x="359" y="171.6">VCC_CFG_MIO</text>
<text x="153.7" y="175.9">[5,8]</text>
<text x="162.7" y="174.7">PS_MIO42_PERST#</text>
<text x="193" y="174.6">6</text>
<text x="193" y="179.7">2</text>
<text x="196.3" y="175.6">SELECT</text>
<text x="217.3" y="179.7">5</text>
<text x="219.3" y="174.1">VCC_CFG_MIO</text>
<text x="196.3" y="185">NLASB3157DFT2G</text>
<text x="196.6" y="180.7">GND</text>
<text x="211.2" y="181">VCC</text>
<text x="294.1" y="191.9" transform="rotate(-90 294.1 191.9)">10k</text>
<text x="296.7" y="191.9" transform="rotate(-90 296.7 191.9)">10k</text>
<text x="299.2" y="191.9" transform="rotate(-90 299.2 191.9)">10k</text>
<text x="301.8" y="191.9" transform="rotate(-90 301.8 191.9)">10k</text>
<text x="304.3" y="191.9" transform="rotate(-90 304.3 191.9)">10k</text>
<text x="306.8" y="191.9" transform="rotate(-90 306.8 191.9)">10k</text>
<text x="309.4" y="191.9" transform="rotate(-90 309.4 191.9)">10k</text>
<text x="365.3" y="191.9" transform="rotate(-90 365.3 191.9)">10k</text>
<text x="367.8" y="191.9" transform="rotate(-90 367.8 191.9)">1k</text>
<text x="20.6" y="196.2">[3]</text>
<text x="28" y="195">IO_BF_L8_HDGC_AD4_F15_P</text>
<text x="60" y="194.9">R217</text>
<text x="75" y="194.9">0R</text>
<text x="75.2" y="197.5">#MGT_B#</text>
<text x="90.9" y="197.6">IO_BF_L8_HDGC_AD4_F15_MIO40_P</text>
<text x="20.6" y="201.3">[5]</text>
<text x="28" y="200.1">PS_MIO40</text>
<text x="60" y="200">R218</text>
<text x="75" y="200">0R</text>
<text x="75.2" y="202.6">MGT_B</text>
<text x="129.4" y="198.7">[8]</text>
<text x="214.2" y="207.1">VCC_1V8</text>
<text x="226.9" y="207.1">VCC_1V2</text>
<text x="294.1" y="208.4" transform="rotate(-90 294.1 208.4)">R214-D</text>
<text x="296.7" y="208.4" transform="rotate(-90 296.7 208.4)">R214-A</text>
<text x="299.2" y="208.4" transform="rotate(-90 299.2 208.4)">R214-C</text>
<text x="301.8" y="208.4" transform="rotate(-90 301.8 208.4)">R214-B</text>
<text x="304.3" y="208.4" transform="rotate(-90 304.3 208.4)">R215-D</text>
<text x="306.8" y="208.4" transform="rotate(-90 306.8 208.4)">R215-A</text>
<text x="309.4" y="208.4" transform="rotate(-90 309.4 208.4)">R215-B</text>
<text x="318.3" y="207.4">U200-M</text>
<text x="365.3" y="207.6" transform="rotate(-90 365.3 207.6)">R215-C</text>
<text x="367.8" y="207.6" transform="rotate(-90 367.8 207.6)">R216</text>
<text x="20.6" y="214">[3]</text>
<text x="28" y="212.8">IO_BF_L8_HDGC_AD4_E15_N</text>
<text x="60" y="212.7">R219</text>
<text x="75" y="212.7">0R</text>
<text x="75.2" y="215.3">#MGT_B#</text>
<text x="90.5" y="215.4">IO_BF_L8_HDGC_AD4_E15_MIO41_N</text>
<text x="272.1" y="211.4">[8]</text>
<text x="272.1" y="214">[8]</text>
<text x="279.5" y="210.3">JTAG_TCK</text>
<text x="279.5" y="212.8">JTAG_TDI</text>
<text x="279.5" y="215.4">JTAG_TDO</text>
<text x="312.8" y="210.2">R19</text>
<text x="312.8" y="212.7">R18</text>
<text x="313.1" y="215.3">T21</text>
<text x="318.5" y="211.2">PS_JTAG_TCK</text>
<text x="318.5" y="213.7">PS_JTAG_TDI</text>
<text x="348.1" y="211.2">PS_INIT_B</text>
<text x="348.2" y="213.7">PS_DONE</text>
<text x="359.2" y="210.2">P21</text>
<text x="359.2" y="212.7">M21</text>
<text x="379.7" y="212.8">PS_DONE</text>
<text x="393.5" y="214">[8]</text>
<text x="20.6" y="219.1">[5]</text>
<text x="28" y="217.9">PS_MIO41</text>
<text x="60" y="217.8">R220</text>
<text x="75" y="217.8">0R</text>
<text x="75.2" y="220.3">MGT_B</text>
<text x="129.4" y="216.5">[8]</text>
<text x="140.6" y="219.8">VCC_B66</text>
<text x="150.7" y="219.8">VCC_CFG_MIO</text>
<text x="220.5" y="221.6">R201</text>
<text x="233.2" y="221.6">R223</text>
<text x="272.1" y="216.5">[8]</text>
<text x="272.1" y="219.1">[8]</text>
<text x="279.5" y="217.9">JTAG_TMS</text>
<text x="312.6" y="217.8">N21</text>
<text x="318.5" y="216.3">PS_JTAG_TDO</text>
<text x="318.5" y="218.8">PS_JTAG_TMS</text>
<text x="339.1" y="221.4">PS_ERROR_STATUS</text>
<text x="342.2" y="218.8">PS_ERROR_OUT</text>
<text x="359.2" y="217.8">P17</text>
<text x="359.2" y="220.3">M20</text>
<text x="378.1" y="220.4">PS_STATUS</text>
<text x="378.8" y="217.9">PS_ERROR</text>
<text x="393.5" y="219.1">[3]</text>
<text x="393.5" y="221.6">[3]</text>
<text x="188.7" y="225.2">U209</text>
<text x="220.5" y="224.4">10k</text>
<text x="233.2" y="224.4">4k7</text>
<text x="265" y="224.1">[2,8,13,16]</text>
<text x="269.3" y="226.7">[8,16]</text>
<text x="279.5" y="223">PS_POR#</text>
<text x="279.5" y="225.5">PS_SRST#</text>
<text x="312.6" y="225.4">N19</text>
<text x="312.8" y="228">R17</text>
<text x="312.9" y="222.9">P16</text>
<text x="318.5" y="223.9">PS_POR_B</text>
<text x="318.5" y="226.4">PS_SRST_B</text>
<text x="346.8" y="226.4">PS_MODE0</text>
<text x="359.2" y="225.4">P19</text>
<text x="359.2" y="228">P20</text>
<text x="378.3" y="225.5">PS_MODE0</text>
<text x="393.5" y="226.7">[2]</text>
<text x="159" y="230.5">R221</text>
<text x="159" y="233">R222</text>
<text x="174.2" y="230.5">4k7</text>
<text x="174.2" y="233">4k7</text>
<text x="185.5" y="230.5">1</text>
<text x="189" y="231.8">1A</text>
<text x="205.2" y="231.8">1Y</text>
<text x="209.8" y="230.5">6</text>
<text x="234.5" y="230.6">PS_POR#_LV</text>
<text x="251.3" y="231.8">[15,16]</text>
<text x="279.5" y="233.1">CLK33</text>
<text x="312.8" y="233">R16</text>
<text x="318.5" y="229">PS_PROG_B</text>
<text x="346.8" y="229">PS_MODE1</text>
<text x="346.8" y="231.5">PS_MODE2</text>
<text x="359.2" y="230.5">R20</text>
<text x="359.2" y="233">T20</text>
<text x="378.3" y="228.1">PS_MODE1</text>
<text x="378.3" y="230.6">PS_MODE2</text>
<text x="378.3" y="233.1">PS_MODE3</text>
<text x="393.5" y="229.2">[2]</text>
<text x="393.5" y="231.8">[2]</text>
<text x="140.5" y="239.4">[2,8,13,16]</text>
<text x="155" y="238.2">PS_POR#</text>
<text x="270.9" y="234.3">[12]</text>
<text x="270.9" y="239.4">[12]</text>
<text x="279.5" y="238.2">PS_PADI</text>
<text x="312.6" y="238.1">N17</text>
<text x="318.5" y="234.1">PS_REF_CLK</text>
<text x="318.5" y="239.1">PS_PADI</text>
<text x="346.8" y="234.1">PS_MODE3</text>
<text x="369.1" y="237.6">VCC_CFG_MIO</text>
<text x="393.5" y="234.3">[2]</text>
<text x="43.3" y="245.8">PWR_GOOD</text>
<text x="67.6" y="243.2">D200</text>
<text x="100.7" y="245.8">PS_POR#</text>
<text x="147.6" y="244.5">[4]</text>
<text x="155" y="243.3">DDR4PL_RST#_PL</text>
<text x="185.5" y="240.7">3</text>
<text x="189" y="241.9">2A</text>
<text x="205.2" y="241.9">2Y</text>
<text x="209.8" y="240.7">4</text>
<text x="214.2" y="245.2">VCC_1V8</text>
<text x="233.1" y="240.8">DDR4PL_RST#</text>
<text x="251.3" y="241.9">[9]</text>
<text x="270.9" y="244.5">[12]</text>
<text x="279.5" y="243.3">PS_PADO</text>
<text x="312.6" y="243.2">N18</text>
<text x="318.5" y="244.2">PS_PADO</text>
<text x="340.6" y="241.7">VCCO_PSIO3_503</text>
<text x="340.6" y="244.2">VCCO_PSIO3_503</text>
<text x="359.2" y="240.7">M17</text>
<text x="359.2" y="243.2">P18</text>
<text x="35.9" y="247">[8]</text>
<text x="62.2" y="250.8">RB520CM-30T2R</text>
<text x="92.5" y="251.1">C201</text>
<text x="114.1" y="247">[2,8,13,16]</text>
<text x="185.5" y="248.3">2</text>
<text x="189" y="249.5">GND</text>
<text x="203.6" y="249.5">VCC</text>
<text x="209.8" y="248.3">5</text>
<text x="227.1" y="248.5">C200</text>
<text x="293.1" y="248.5">C202</text>
<text x="300.7" y="248.5">C203</text>
<text x="312.2" y="248.3">W20</text>
<text x="318.5" y="249.3">GND_PSADC</text>
<text x="345.8" y="249.3">VCC_PSADC</text>
<text x="359.2" y="248.3">Y20</text>
<text x="369.1" y="247.8">VCC_1V8_ADC</text>
<text x="92.5" y="255.6">100p</text>
<text x="188.7" y="253.6">74AUP2G07GM-115</text>
<text x="227.1" y="253.1">100p</text>
<text x="227.1" y="255.6">25V</text>
<text x="293.1" y="253.1">100p</text>
<text x="293.1" y="255.6">25V</text>
<text x="300.7" y="253.1">100p</text>
<text x="300.7" y="255.6">25V</text>
<text x="305.2" y="256.7">GND_ADC</text>
<text x="318.3" y="253.6">XILINX_ZU+_C784_GENERIC</text>
<text x="318.3" y="256.2">FPGA</text>
<text x="92.5" y="258.2">25V</text>
</g>
</svg>
